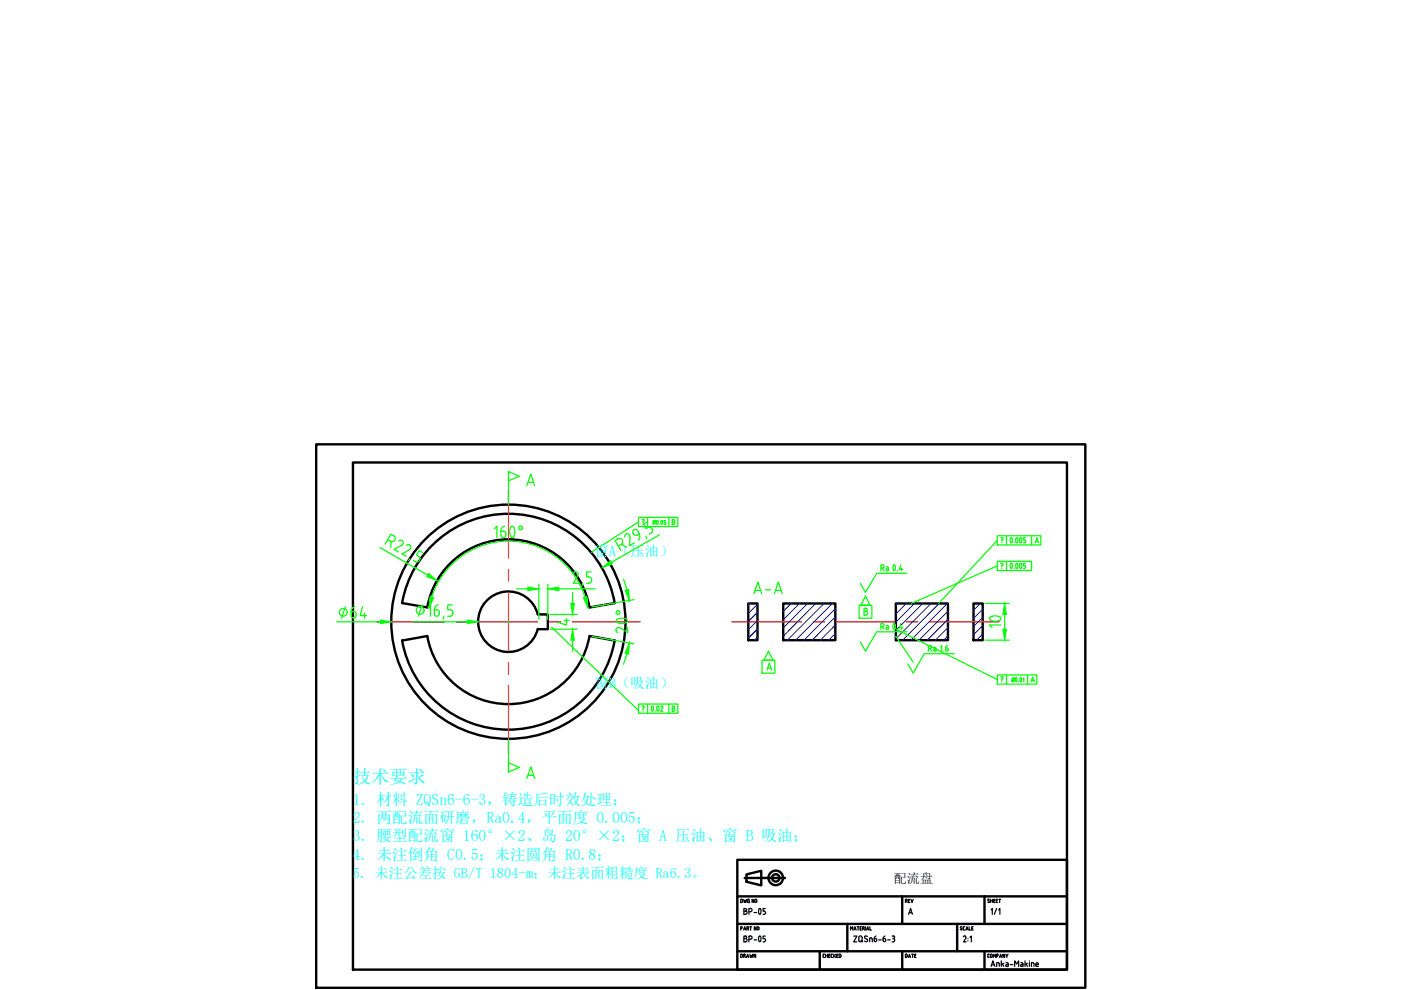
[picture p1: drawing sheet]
<svg xmlns="http://www.w3.org/2000/svg" width="297mm" height="210mm" viewBox="0 0 297 210" stroke-linecap="round" stroke-linejoin="round" font-family="sans-serif">
<!-- layer: TITLEBLOCK -->
<g fill="none" stroke="#000" stroke-width=".51">
<path d="M67 94.2h163.1v115.2h-163.1zM74.8 98.1h151.4v107.5h-151.4zM156.3 182.3h69.9v23.3h-69.9zM156.3 195.9h69.9M156.3 190h69.9M157.9 186.2h8.5M158.3 185.4l3.1-.8v3.1l-3.1-.7zM179.6 195.9v5.8M191.3 190v5.9M202.9 195.9v5.8M208.7 190v5.9M156.3 201.7h69.9"/>
<path d="M173.8 201.7v3.9M191.3 201.7v3.9M208.7 201.7v3.9"/>
<circle cx="164.5" cy="186.1" r="1.55"/>
<circle cx="164.5" cy="186.1" r=".78"/>
</g>
<!-- layer: TEXT -->
<g fill="none" stroke="#000" stroke-width=".25">
<path d="M157 190.7l.2-.1a.42 .42 0 0 1 .2 .7l-.4 .1zM157 196.9l.3-.1v-.3h-.3v.7M157.7 190.7l.1 .7 .2-.5 .1 .5 .2-.7M157.7 197.2l.2-.7 .2 .7M157.7 198.5l.6 .1v.2l-.3 .2a.36 .36 0 0 1 .4 .3 .36 .36 0 0 1-.4 .4h-.3zM157.7 197h.4M157.7 199h.4M158 193.1a.36 .36 0 0 1 .4 .4 .36 .36 0 0 1-.4 .4h-.3v-1.3l.6 .2-.1 .3-.5 .1M158.4 196.9h.2l.1 .3M158.5 190.9v.3M158.5 196.5l.2 .2-.2 .2M158.6 196.5h-.2v.7"/>
<path d="M158.8 191h.1v.4l-.4-.2M158.8 199.2h.3a.34 .34 0 0 0 .4-.4 .34 .34 0 0 0-.4-.3h-.3v1.2M158.9 190.7l-.2-.1-.2 .2M159 196.5h.4M159.1 192.6a.36 .36 0 0 1 .4 .3 .36 .36 0 0 1-.4 .4h-.3M159.1 192.6h-.3v1.3M159.2 196.5v.7M159.8 190.7v.7l-.3-.7v.7M159.9 193.5h.5M159.9 199.3h.5M160 190.8l.2-.2 .2 .2M160 190.9v.3l.2 .2 .3-.5"/>
<path d="M160.3 196.5v.7l-.4-.7v.7M160.5 196.7l.2-.2 .2 .2M160.5 196.7l.1 .4 .3-.1M160.9 196.7v.3M160.9 198.5l-.1 .8 .1 .3h.3M161 193.8h.2M161 198.5h.2M161.2 192.7h-.3l-.1 .3 .1 .8M161.2 192.7l.2 .5-.2 .6M161.2 198.5l.2 .5-.2 .6M161.8 199.7h.2M162 199l.3 .3"/>
<path d="M162.2 192.6h-.4v.6h.4l.1 .3M162.2 198.5h-.4v.5h.2M162.3 193.6l-.1 .2-.4 .1M162.3 199.4l-.3 .3M162.3 193.5v.1M162.3 199.3v.1M180.3 197.2v-.7l.3 .4 .2-.4v.7M181 198.5h.7l-.7 1.2h.7M181 197.2l.3-.7 .2 .7M181.1 197h.3M181.7 196.5h.4M181.9 196.5v.7"/>
<path d="M182.1 198.8a.36 .36 0 0 1 .3-.4 .36 .36 0 0 1 .4 .4M182.1 198.8v.6M182.4 196.8h.2M182.6 199.4l.3 .3M182.7 196.5h-.3v.7h.3M182.8 198.8v.5a.36 .36 0 0 1-.4 .4 .36 .36 0 0 1-.3-.4M182.9 196.9l.3-.1v-.3h-.3v.7M183.1 196.9l.2 .3M183.5 199l.3 .1 .2 .3-.3 .3-.4-.2M183.5 196.5v.7M183.8 197.2l.2-.7 .2 .7M183.8 197h.3"/>
<path d="M183.9 198.5h-.5l-.1 .3 .1 .2M184.4 196.5v.7h.4M184.9 199.1l-.2-.2h-.3v.8M184.9 199.1v.6M185.6 199l.3 .2M185.6 199h-.2v.4M185.7 198.5l-.4 .5M185.9 199.3l-.1 .2-.2 .2-.3-.3M186.3 199.3h.5M187.5 199l.3 .2M187.5 199h-.3l.2 .6h.2l.2-.3M187.6 198.5l-.4 .5"/>
<path d="M188.2 199.3h.6M189.1 199.7h.3M189.1 198.5h.3M189.3 199h.1M189.4 198.4l.2 .2v.2l-.2 .2 .3 .3M189.7 199.3l-.1 .2-.2 .2M192 191.1h.2l.1 .3M192.2 190.6l.1 .2-.1 .2M192.2 190.7h-.2v.7M192.6 191h.2M192.6 193.9l.5-1.3 .3 1.3M192.8 193.5h.5"/>
<path d="M192.9 190.7h-.3v.7h.3M193.2 190.7l.2 .7 .2-.7M203.6 197.1l.2 .1M203.9 196.9l.1 .1-.2 .2M204 196.5l-.4 .1 .3 .3M204.4 196.4l-.1 .1-.1 .5 .2 .2M204.4 196.5h.1M204.4 197.2h.1M204.5 198.4l.3 .2v.3M204.5 198.4l-.2 .2M204.8 197.2l.2-.7 .3 .7M204.8 198.9l-.5 .8h.5"/>
<path d="M204.8 197h.4M205.2 199v.1M205.2 199.5h.1M205.5 196.5v.7h.3M205.6 198.7l.3-.2v1.2M206 196.8h.3M206.3 196.5h-.3v.7h.3M209.4 191.3l.3 .1M209.5 191l.2 .1M209.7 191.1l.1 .1-.2 .2M209.8 190.7h-.3v.2M210 191h.5"/>
<path d="M210 190.7v.7M210.1 192.9l.3-.3v1.3M210.5 190.7v.7M210.7 191h.2M211 190.7h-.3v.7h.3M211.2 191h.2M211.3 192.6l-.5 1.3M211.5 190.7h-.3v.7h.3M211.7 192.9l.3-.3v1.3M211.8 190.7h.4M211.9 190.7v.7M157.2 202.3l.2 .1v.4"/>
<path d="M157.2 202.3h-.2v.7l.4-.2M157.7 202.7h.1M157.8 202.3l.2 .2-.2 .2M157.8 202.3h-.1v.7M157.9 202.7l.2 .3M158.3 203l.2-.7 .2 .7M158.4 202.8h.3M159 202.3l.1 .7 .2-.5 .2 .5 .1-.7M160.2 202.3v.7l-.4-.7v.7M174.5 202.8l.2 .2M174.5 202.5v.3M174.7 202.3l-.2 .2"/>
<path d="M174.7 203h.1M174.7 202.3h.1M175 202.3v.7M175 202.6h.5M175.5 202.3v.7M175.7 202.6h.2M176 202.3h-.3v.7h.3M176.2 202.8l.2 .2M176.2 202.5v.3M176.4 202.3l-.2 .2M176.4 203h.1M176.4 202.3h.1"/>
<path d="M176.8 202.3v.7M176.9 202.6l.3 .4M177.2 202.3l-.4 .4M177.4 202.6h.2M177.7 202.3h-.3v.7h.3M178.1 202.3l.1 .1 .1 .4M178.1 202.3h-.2v.7h.2M178.3 202.8l-.2 .2M192.1 202.3l.2 .1v.4M192.1 202.3h-.1v.7h.1M192.3 202.8l-.2 .2M192.6 203l.2-.7 .3 .7"/>
<path d="M192.6 202.8h.4M193.3 202.3h.4M193.5 202.3v.7M193.9 202.6h.2M194.2 202.3h-.3v.7h.3M209.4 202.8l.2 .2M209.5 202.5v.3M209.6 202.3l-.2 .2M209.6 203h.1M209.6 202.3h.1M210 202.5l.1-.2 .2 .2M210 202.8l.1 .2 .2-.2"/>
<path d="M210 202.5v.3M210.1 204.9l.4-1.2 .4 1.2M210.2 204.6h.6M210.4 202.5v.3M210.6 203v-.7l.2 .4 .3-.4v.7M211.3 204.9v-.8l.5 .1 .1 .7M211.3 202.7h.2M211.5 202.3l.2 .2-.2 .2M211.5 202.3h-.2v.7M211.9 203l.3-.7 .2 .7M212 202.8h.3M212.3 203.7v1.2"/>
<path d="M212.5 204.4l.3 .5M212.8 204.2l-.5 .3M213 202.3v.7l-.4-.7v.7M213.3 202.3l.2 .4 .2-.4M213.3 204.1l.4 .1 .1 .1v.6h-.4M213.4 204.5l-.2 .2 .2 .2M213.4 204.5h.4M213.5 202.7v.3M214.2 204.5h.5M215.1 204.9v-1.2l.4 .7 .5-.7v1.2M216.4 204.1l.4 .1 .1 .1M216.5 204.5l-.1 .2 .1 .2"/>
<path d="M216.6 204.5h.3M216.9 204.4v.5h-.3M217.3 203.7v1.2M217.6 204.4l.2 .5M217.8 204.2l-.5 .3M218.3 203.7v.1M218.3 204.1v.8M219.2 204.3l-.2-.2h-.3v.8M219.2 204.4v.5M219.6 204.7l.2 .2h.4M219.6 204.5h.6l-.1-.3-.4-.1-.1 .6"/>
</g>
<g fill="none" stroke="#000" stroke-width=".51">
<path d="M90.6 128.8a17.5 17.5 0 0 1 17.2-14.4 17.5 17.5 0 0 1 17.2 14.4M90.6 134.9a17.5 17.5 0 0 0 17.2 14.4 17.5 17.5 0 0 0 17.2-14.4M90.6 134.8l-5.3 1a22.9 22.9 0 0 0 22.5 18.9 22.9 22.9 0 0 0 22.5-18.9M114 133.4a6.4 6.4 0 0 1-9.9 3.7 6.4 6.4 0 0 1 0-10.6 6.4 6.4 0 0 1 9.9 3.8h2.1v3.1h-2.1M125 134.8l5.4 1M130.3 127.8a22.9 22.9 0 0 0-22.5-18.9 22.9 22.9 0 0 0-22.5 18.9l5.3 1M130.4 127.9l-5.4 .9M158.7 127.9h1.9v7.8h-1.9zM166.1 127.9h11v7.8h-11zM189.9 127.9h11.1v7.8h-11.1z"/>
<circle cx="107.8" cy="131.8" r="24.8"/>
</g>
<g fill="none" stroke="#f00" stroke-width=".25">
<path d="M107.8 103.9v14.4M79.9 131.8h14.4M96.7 131.8h2.5M101.7 131.8h12.3M107.8 120.7v2.5M107.8 125.7v12.3M121.4 131.8h14.3M155.2 131.8h14.8M172.4 131.8h2.5M177.4 131.8h12.3M192.1 131.8h2.5M197 131.8h14.9"/>
<path d="M107.8 140.5v2.4M107.8 145.4v14.4"/>
</g>
<g fill="none" stroke="#00f" stroke-width=".21">
<path d="M160.6 129.9l-1.9 1.9M160.6 133.4l-1.9 1.9M160.6 128.1l-1.9 2M160.6 131.6l-1.9 1.9M160.6 135.1l-.6 .6M167.8 127.9l-1.7 1.7M169.5 127.9l-3.4 3.5M171.2 127.9l-5.1 5.3M173 127.9l-6.9 7M174.7 127.9l-7.8 7.8M176.5 127.9l-7.8 7.8M177.1 129l-6.6 6.7"/>
<path d="M177.1 130.8l-4.9 4.9M177.1 132.5l-3.2 3.2M177.1 134.3l-1.4 1.4M190.4 127.9l-.5 .6M192.1 127.9l-2.2 2.3M193.9 127.9l-4 4M195.7 127.9l-5.8 5.8M197.4 127.9l-7.5 7.5M199.1 127.9l-7.7 7.8M200.9 127.9l-7.8 7.8M201 129.6l-6.2 6.1M201 131.3l-4.4 4.4"/>
<path d="M201 133.1l-2.7 2.6M201 134.8l-.9 .9"/>
</g>
<g fill="none" stroke="#0f0" stroke-width=".25">
<path d="M80.5 116.1l10.2 5.8M82.2 114.4l.6 .4M82.9 114.9l-.1 1.1M83.5 113.6a.7 .7 0 0 1 .2 .9 .7 .7 0 0 1-.9 .3M83.5 113.6l-.6-.3-1.3 2.1M85.2 114.6l-.7 .1M85.2 114.6l.3 .5-.3 .5M85.2 115.6l-1.6 .9 .9 .5M86.8 115.6l.3 .4-.3 .5M86.9 116.5l-1.7 .9 .9 .6M86.9 115.5l-.7 .1M86.9 118.5l-.3 .3"/>
<path d="M87.7 118.8l.4 .3M88.9 118.9l-.5 .3-.3-.1M89.7 117.2l-.8-.5-.6 1 .5 .2a.67 .67 0 0 1 .1 1M104.8 112.1l.6-.5v2.4M106.2 113.4a.53 .53 0 0 0 .5 .6 .53 .53 0 0 0 .6-.6M106.7 112.6l.4 .2 .2 .4M106.8 112.6h-.6v.9M107 111.5a1.25 1.25 0 0 0-.8 1.1M107.3 113.2v.3M107.8 100l2.3 1-2.3 1zM107.8 100v7M108.3 111.7l.4-.1a1.65 1.65 0 0 1-.1 2.4l-.3-.1a2.31 2.31 0 0 1 0-2.2z"/>
<path d="M111.7 103l.9-2.5 .8 2.5M112 102.3h1.1M131 114.2a.7 .7 0 0 1 .9 .3 .7 .7 0 0 1-.2 .9l-.6 .4M131 114.3l-.6 .3 1.2 2.1M131.8 115.4l1 .6M132.7 113.2l-.2 .7M132.8 113.2h.5l.2 .5M133.6 113.8l-.1 1.9 1-.6M134.3 113.2l.2 .2h.6M135.1 112.5a.57 .57 0 0 0-.8-.1 .57 .57 0 0 0 .1 .9M135.2 112.5l.3 .7M135.4 109.7h8.3v1.9h-8.3z"/>
<path d="M135.4 110.7l-10 6.4M135.5 113.1a1.21 1.21 0 0 1-.1 1.4M135.6 113.2l-.5 .3M136.1 110.2h.4v.2M136.3 110.7v.1M136.3 111.1v.1M136.4 110.6l-.1 .1M136.5 110.5l-.1 .1M136.9 113.7l.2 .5M137.2 110.7l-.8 .4 .6 1 .4-.3M137.3 109.7v1.9M137.4 111.8l.3-.1 .4 .3"/>
<path d="M138.1 113l-.4 .3M138.2 112l.1 .2M138.3 112.3v.5l-.2 .2M138.5 110.9v-.3l.2-.3 .2 .3v.3M138.5 110.9l.2 .2 .2-.2M139 110.3l-.6 .8M139.3 110.4v-.1a.43 .43 0 0 1 .3 .4 .43 .43 0 0 1-.3 .4l-.1-.2zM139.8 113.4l-10.1 5.8M139.9 111.1v.1M140.2 110.4l.1-.1a.43 .43 0 0 1 .2 .4 .43 .43 0 0 1-.2 .4l-.2-.2zM141 110.7l.2 .3-.4 .2M141.1 110.3h-.3v.4h.2"/>
<path d="M141.8 109.7v1.9M142.8 110.6l.2-.1v-.3h-.5v1l.4-.1 .2-.2-.2-.2-.4-.1M187.1 119.7a.36 .36 0 0 1 .3 .4 .36 .36 0 0 1-.3 .4M187.1 119.8h-.3v1.2M191 119.8l-.3 .9h.7M211.4 113.6h9.3v1.9h-9.3zM211.4 119h7.3v2h-7.3zM211.4 114.6l-12.4 13.3M211.4 120l-18.2 7.9M212.4 115v.1M212.4 114.4v.3M212.4 119.9v.3"/>
<path d="M212.5 114l-.3 .1M212.5 119.4l-.3 .1M212.5 114l.2 .2-.2 .3M212.5 119.4l.2 .2-.1 .2M212.6 119.8l-.1 .1M213.4 113.6v1.9M213.4 119v2M214.3 114.1l-.1 .4 .1 .5M214.3 119.5l-.1 .5 .1 .4M214.3 114.1l.1-.1a.59 .59 0 0 1 0 1.1l-.1-.1M214.3 119.5h.1a.59 .59 0 0 1 0 1l-.1-.1M215 115v.1"/>
<path d="M215.7 114.1l-.1-.1a.59 .59 0 0 0 0 1.1l.1-.1M215.7 119.5h-.1a.59 .59 0 0 0 0 1l.1-.1M215.7 114.1l.1 .4-.1 .5M215.7 119.5l.1 .5-.1 .4M216.3 114.1l-.2 .4 .2 .5M216.3 119.5l-.2 .5 .2 .4M216.3 114.1v-.1a.59 .59 0 0 1 0 1.1v-.1M216.3 119.5a.59 .59 0 0 1 0 1v-.1M217 115.1h.2M217.2 114.5l.3 .2M217.2 119.9l.3 .2M217.4 114h-.4v.5h.2"/>
<path d="M217.4 119.5h-.4v.4h.2M217.5 114.7l-.3 .4M218.7 113.6v1.9M219.5 115.1l.3-1.1 .4 1.1M219.6 114.8h.5M71.4 131.8h9.2M73.2 128.6l-.8 2.5M74.5 130.5a.53 .53 0 0 0 .5 .5 .53 .53 0 0 0 .5-.5M75 129.7l.4 .1 .1 .4M75 129.7h-.5v.8M75.2 128.6a1.25 1.25 0 0 0-.8 1.1M75.5 130.3v.2"/>
<path d="M76.9 128.6l-.5 1.9h1.3M77.3 130v1.1M87.7 131.8h11.4M89.5 128.2l-.8 2.5M90.7 128.7l.6-.5v2.5M91.5 126.6a17.1 17.1 0 0 1 16.3-11.9 17.1 17.1 0 0 1 16.3 11.9M92.1 130.1a.53 .53 0 0 0 .5 .6 .53 .53 0 0 0 .5-.6M92.1 130.1v-.8l.9 .1 .2 .7M92.9 128.2a1.25 1.25 0 0 0-.8 1.1M94.1 130.7l-.1 .5M94.9 130.7h.6M95.5 129.3l.2 .1 .3 .4"/>
<path d="M95.9 128.2h-1v1.1h.6M96 130.1l-.3 .5-.2 .1M96 129.9v.2M107.8 131.8h.1M107.8 131.8v.1M109.5 124.9h2.4M114.2 123.9v7.4M116.1 123.9v7.4M117 133l18.4 17.6M118.5 124.9h7.7M121.4 125.6v2.3M121.4 135.7v2.4"/>
<path d="M122 121.2l-.5 .4M122.1 121.2l.4 .3v.5M122.5 122.1l-1 1.6h1.1M123.6 123.7l-.2 .5M124.4 123.7h.5M124.9 122.3l.3 .1 .2 .4M125.3 121.3h-.9v1h.5M125.4 123.1l-.2 .5h-.3M125.5 122.9v.2M125.5 134.9l8.9 1.6M132.2 122.8l.7 2.2M132.9 138.6l-.7 2.2"/>
<path d="M134.4 127.1l-8.9 1.6M161.6 140h2.7v2.7h-2.7zM162.9 138.1l1 1.9h-1.9zM182.1 128.3h2.8v2.8h-2.8zM183.2 129.6h.4M183.5 126.4l1 1.9h-2zM183.6 129a.32 .32 0 0 1 .3 .3 .32 .32 0 0 1-.3 .3 .4 .4 0 0 1 .4 .4 .4 .4 0 0 1-.4 .4M183.6 129h-.4v1.4h.4M186.8 120.5h.3M186.8 132.9h.3M187.1 132.2a.36 .36 0 0 1 .3 .3 .36 .36 0 0 1-.3 .4M187.1 132.2h-.3v1.2"/>
<path d="M187.1 120.5l.3 .5M187.1 132.9l.3 .5M187.9 120.2h.3M187.9 132.6h.3M188.1 120.2l.3 .2M188.1 132.6l.3 .2v.6h-.5v-.3l.5-.1M188.4 120.4v.6h-.4M188.4 120.6h-.5l.1 .4M189.4 120.9l-.1-.5 .3-.6 .3 .6-.2 .5M189.4 132.2l-.1 .6 .1 .5M189.5 120.9h.2M189.5 132.3h.2"/>
<path d="M189.5 133.3h.2M189.7 132.2l.2 .6-.2 .5M189.9 133.4l21.5 10.7M189.9 134.9l3.7 5.5M190.3 120.9v.1M190.3 133.4h.1M191 132.2l-.3 1h.7M191.2 120.5v.5M191.2 132.9v.5M192.3 121.6h-6.4l-2.4 4-1.1-1.9M192.3 134h-6.4l-2.4 4.1-1.1-2M196.8 137.6h.4a.34 .34 0 0 0 .3-.4 .34 .34 0 0 0-.3-.3h-.4v1.2"/>
<path d="M197.3 137.6l.2 .5M198 137.3h.4v.2M198.5 137.5v.6l-.5-.1v-.3h.5M199.4 137.1l.3-.2v1.2M200.1 138v.1M200.9 136.8l-.4 .6M201 137.7l-.1-.3h-.4v.4M201.1 137.7l-.3 .4-.3-.3M202.4 138.6h-6.5l-2.3 4.1-1.1-1.9M212.4 120.5h.1M215 120.5h.1M217 120.5h.2"/>
<path d="M217.5 120.2l-.3 .3M107.8 156.7v7M135.4 149.3h8.3v1.9h-8.3zM136.1 149.8l.4-.1v.3M136.3 150.3v.1M136.3 150.7v.1M136.4 150.1l-.1 .2M136.5 150l-.1 .2M137.3 149.3v1.9M138.2 149.8v-.1a.59 .59 0 0 1 0 1l-.1-.5zM138.9 150.7v.1M139.6 149.8l-.1-.1a.59 .59 0 0 0 0 1h.1"/>
<path d="M139.6 149.8l.1 .4-.1 .5M140.3 149.7l.2 .1v.3M140.3 149.7l-.2 .2M140.5 150.1l-.4 .7h.4M141.8 149.3v1.9M142.5 150.2l.5 .1v.3l-.2 .2M142.8 149.7l.2 .2-.2 .3M142.8 149.7h-.3v1.1h.3M162.6 142.1l.5-1.5 .5 1.5M162.8 141.7h.6M211.4 143.1h8.4v1.9h-8.4zM212.4 144.5v.1"/>
<path d="M212.4 143.9v.3M212.5 143.5h-.3M212.5 143.5l.2 .2-.2 .2M213.4 143.1v1.9M214.5 143.9l.3-.2 .2 .2M214.5 143.9v.4l.3 .2 .2-.2v-.4M215.1 143.7l-.6 .8M215.4 143.7a.46 .46 0 0 1 0 .8M215.4 143.7v.8M215.9 144.5h.1M216.3 143.7a.46 .46 0 0 1 0 .8zM216.9 143.9l.2-.2v.8"/>
<path d="M217.9 143.1v1.9M218.6 144.6l.3-1.1 .4 1.1M218.7 144.3h.5M107.8 161.7l2.3 1-2.3 1zM111.7 165.1l.9-2.5 .8 2.5M112 164.4h1.1"/>
<circle cx="110.4" cy="111.9" r=".4"/>
<circle cx="72.8" cy="129.8" r=".83"/>
<circle cx="89.1" cy="129.4" r=".83"/>
</g>
<g fill="#0f0" stroke="#0f0" stroke-width=".21">
<path d="M80.6 131.5l2.4 .3-2.4 .4z"/>
<path d="M90.9 121.6l1.8 1.5-2.2-.8z"/>
<path d="M123.7 126.7l.7-.2 .3 2.4z"/>
<path d="M91.2 126.5l.7 .2-.9 2.2z"/>
<path d="M111.9 124.5l2.3 .4-2.3 .3z"/>
<path d="M116.1 124.9l2.4-.4v.7z"/>
<path d="M99.1 131.5l2.3 .3-2.3 .4z"/>
<path d="M127.7 120.4l1.8-1.5 .4 .7z"/>
<path d="M121.4 133.4l.4 2.3h-.8z"/>
<path d="M121 127.9h.8l-.4 2.4z"/>
</g>
<g font-size="8.4" fill="#0f0">
<text x="135.5" y="136.9" transform="rotate(-90 135.5 136.9)">20°</text>
<text x="214.5" y="136.5" transform="rotate(-90 214.5 136.5)">10</text>
</g>
<text font-size="5.7" fill="#0f0" x="159.1" y="127">A-A</text>
<text font-size="4.4" fill="#0f0" x="117.5" y="133.7">4</text>
<text font-size="3.9" fill="#0ff" x="74.8" y="166">技术要求</text>
<g font-size="3.3" fill="#0ff">
<text x="74.8" y="170.7">1. 材料 ZQSn6-6-3，铸造后时效处理；</text>
<text x="74.8" y="174.5">2. 两配流面研磨，Ra0.4，平面度 0.005；</text>
<text x="74.8" y="178.4">3. 腰型配流窗 160°×2、岛 20°×2；窗 A 压油、窗 B 吸油；</text>
<text x="74.8" y="182.3">4. 未注倒角 C0.5；未注圆角 R0.8；</text>
</g>
<g font-size="3.1" fill="#0ff">
<text x="126.1" y="117.9">窗A（压油）</text>
<text x="126.1" y="145.8">窗B（吸油）</text>
<text x="74.8" y="186.2">5. 未注公差按 GB/T 1804-m；未注表面粗糙度 Ra6.3。</text>
</g>
<text font-size="2.8" x="189.5" y="187.1">配流盘</text>
</svg>
